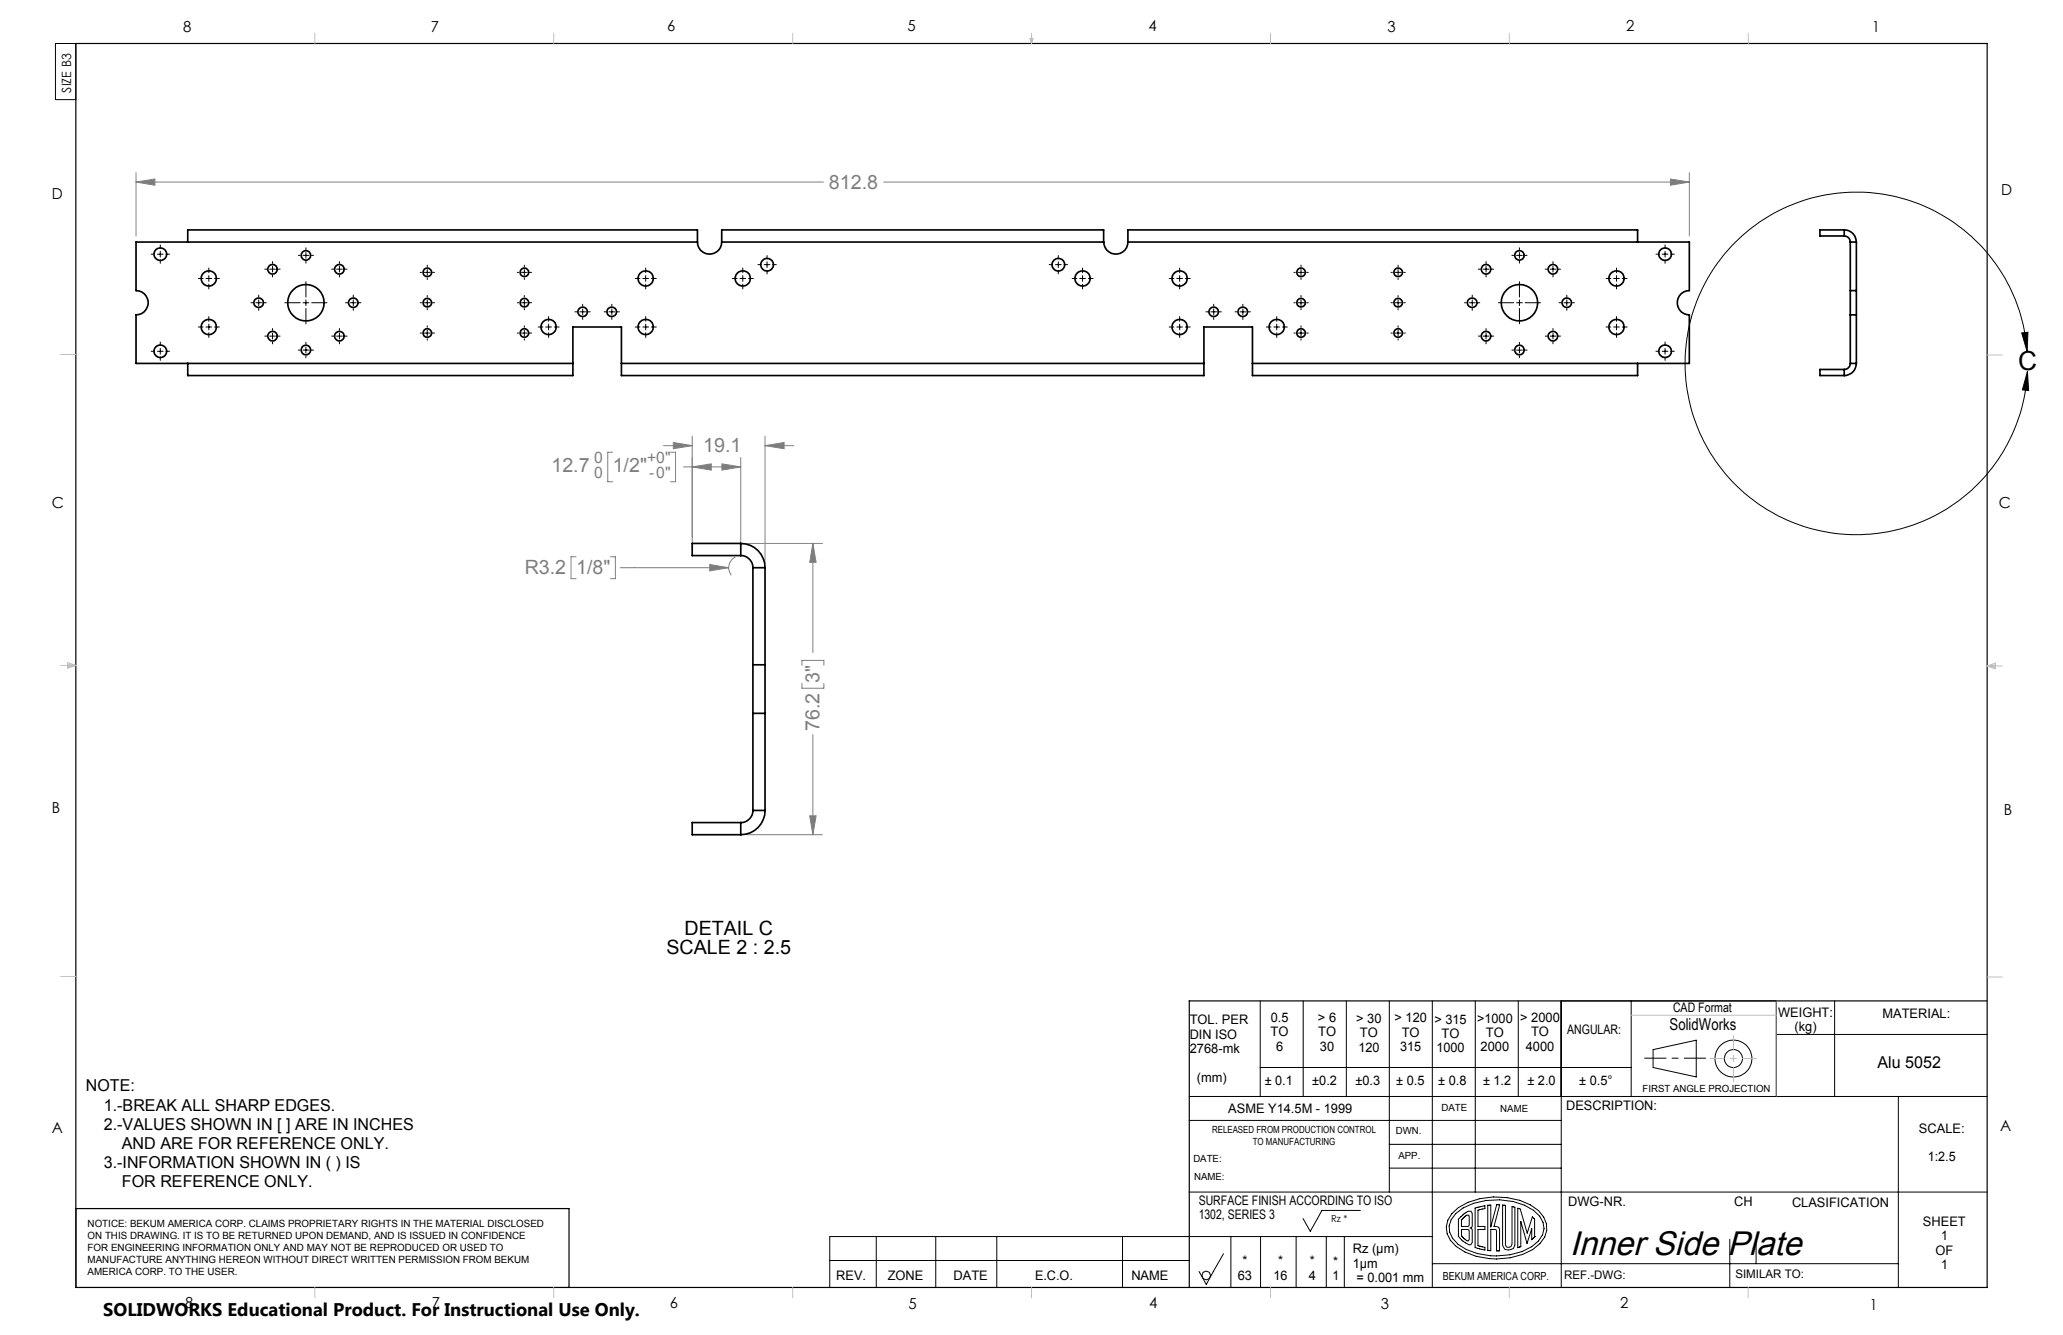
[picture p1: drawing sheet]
<svg xmlns="http://www.w3.org/2000/svg" width="432mm" height="279mm" viewBox="0 0 432 279" stroke-linecap="round" stroke-linejoin="round" font-family="sans-serif">
<g fill="none" stroke="#000" stroke-width=".21">
<path d="M11.6 9.1h4.3v11.7h-4.3zM31.6 53.2h.7M32.9 53.2h1.2M33.5 51.3v.7M33.5 52.6v1.2M33.5 54.4v.7M34.7 53.2h.8M41.5 58.3h1M43.1 58.3h1.2M43.7 56.1v1M43.7 57.7v1.2M43.7 59.5v1"/>
<path d="M44.9 58.3h1M55.4 56.3h.4M56.4 56.3h1.2M57 54.8v.3M57 55.7v1.2M57 57.5v.5M58.2 56.3h.4M62.4 53.4h.4M63.4 53.4h1.2M64 51.9v.3M64 52.8v1.2M64 54.6v.5"/>
<path d="M64 58.9v3.3M65.2 53.4h.4M69.4 56.3h.4M70.4 56.3h1.2M71 54.8v.3M71 55.7v1.2M71 57.5v.5M72.2 56.3h.4M87.9 57h.3M88.8 57h1.2M89.4 55.5v.3M89.4 56.4v1.2"/>
<path d="M89.4 58.2v.3M90.6 57h.3M108.3 57h.2M109.1 57h1.2M109.7 55.5v.3M109.7 56.4v1.2M109.7 58.2v.3M110.9 57h.4M133 58.3h.9M134.5 58.3h1.2M135.1 56.1v1M135.1 57.7v1.2"/>
<path d="M135.1 59.5v1M136.3 58.3h1.1M153.3 58.3h1M154.9 58.3h1.2M155.5 56.1v1M155.5 57.7v1.2M155.5 59.5v1M156.7 58.3h1M158.6 55.4h.7M159.9 55.4h1.2M160.5 53.5v.7M160.5 54.8v1.2"/>
<path d="M160.5 56.6v.7M161.7 55.4h.8M219.6 55.4h.7M220.9 55.4h1.2M221.5 53.5v.7M221.5 54.8v1.2M221.5 56.6v.7M222.7 55.4h.7M224.4 58.3h1M226 58.3h1.2M226.6 56.1v1M226.6 57.7v1.2"/>
<path d="M226.6 59.5v1M227.8 58.3h1M244.7 58.3h1M246.3 58.3h1.2M246.9 56.1v1M246.9 57.7v1.2M246.9 59.5v1M248.1 58.3h1M270.8 57h.3M271.7 57h1.2M272.3 55.5v.3M272.3 56.4v1.2"/>
<path d="M272.3 58.2v.3M273.5 57h.3M291.1 57h.3M292 57h1.2M292.6 55.5v.3M292.6 56.4v1.2M292.6 58.2v.3M293.8 57h.3M309.4 56.3h.4M310.4 56.3h1.2M311 54.8v.3M311 55.7v1.2"/>
<path d="M311 57.5v.5M312.2 56.3h.4M316.4 53.4h.4M317.4 53.4h1.2M318 51.9v.3M318 52.8v1.2M318 54.6v.5M318 58.9v3.3M319.2 53.4h.4M323.4 56.3h.4M324.4 56.3h1.2M325 54.8v.3"/>
<path d="M325 55.7v1.2M325 57.5v.5M326.2 56.3h.4M336.2 58.3h.9M337.7 58.3h1.2M338.3 56.1v1M338.3 57.7v1.2M338.3 59.5v1M339.5 58.3h1.1M346.6 53.2h.7M347.9 53.2h1.2M348.5 51.3v.7"/>
<path d="M348.5 52.6v1.2M348.5 54.4v.7M349.7 53.2h.7M31.6 73.5h.7M32.9 73.5h1.2M33.5 71.6v.7M33.5 72.9v1.2M33.5 74.7v.7M34.7 73.5h.8M41.5 68.4h1M43.1 68.4h1.2M43.7 66.3v.9"/>
<path d="M43.7 67.8v1.2M43.7 69.6v1M44.9 68.4h1M52.5 63.4h.4M53.6 63.4h1.2M54.2 61.8v.4M54.2 62.8v1.2M54.2 64.6v.3M55.4 63.4h.3M55.4 70.3h.4M56.4 70.3h1.2M57 68.8v.3"/>
<path d="M57 69.7v1.2M57 71.5v.5M58.2 70.3h.4M59.6 63.4h3.2M62.4 73.3h.4M63.4 63.4h1.2M63.4 73.3h1.2M64 62.8v1.2M64 64.6v3.2M64 71.6v.5M64 72.7v1.2M64 74.5v.4"/>
<path d="M65.2 63.4h3.2M65.2 73.3h.4M69.4 70.3h.4M70.4 70.3h1.2M71 68.8v.3M71 69.7v1.2M71 71.5v.5M72.2 70.3h.4M72.3 63.4h.4M73.3 63.4h1.2M73.9 61.8v.4M73.9 62.8v1.2"/>
<path d="M73.9 64.6v.3M75.1 63.4h.4M87.9 63.4h.3M87.9 69.7h.3M88.8 63.4h1.2M88.8 69.7h1.2M89.4 61.8v.4M89.4 62.8v1.2M89.4 64.6v.2M89.4 68.2v.3M89.4 69.1v1.2M89.4 70.9v.3"/>
<path d="M90.6 63.4h.3M90.6 69.7h.3M108.3 63.4h.2M108.3 69.7h.2M109.1 63.4h1.2M109.1 69.7h1.2M109.7 61.8v.4M109.7 62.8v1.2M109.7 64.6v.2M109.7 68.2v.3M109.7 69.1v1.2M109.7 70.9v.3"/>
<path d="M110.9 63.4h.4M110.9 69.7h.4M112.6 68.4h1M114.2 68.4h1.2M114.8 66.3v.9M114.8 67.8v1.2M114.8 69.6v1M116 68.4h1.1M120.3 65.3h.5M121.4 65.3h1.2M122 63.7v.4M122 64.7v1.2"/>
<path d="M122 66.5v.4M123.2 65.3h.3M126.4 65.3h.5M127.5 65.3h1.2M128.1 63.7v.4M128.1 64.7v1.2M128.1 66.5v.4M129.3 65.3h.3M133 68.4h.9M134.5 68.4h1.2M135.1 66.3v.9M135.1 67.8v1.2"/>
<path d="M135.1 69.6v1M136.3 68.4h1.1M244.7 68.4h1M246.3 68.4h1.2M246.9 66.3v.9M246.9 67.8v1.2M246.9 69.6v1M248.1 68.4h1M252.4 65.3h.4M253.4 65.3h1.2M254 63.7v.4M254 64.7v1.2"/>
<path d="M254 66.5v.4M255.2 65.3h.4M258.5 65.3h.4M259.5 65.3h1.2M260.1 63.7v.4M260.1 64.7v1.2M260.1 66.5v.4M261.3 65.3h.4M265 68.4h1M266.6 68.4h1.2M267.2 66.3v.9M267.2 67.8v1.2"/>
<path d="M267.2 69.6v1M268.4 68.4h1.1M270.8 63.4h.3M270.8 69.7h.3M271.7 63.4h1.2M271.7 69.7h1.2M272.3 61.8v.4M272.3 62.8v1.2M272.3 64.6v.2M272.3 68.2v.3M272.3 69.1v1.2M272.3 70.9v.3"/>
<path d="M273.5 63.4h.3M273.5 69.7h.3M291.1 63.4h.3M291.1 69.7h.3M292 63.4h1.2M292 69.7h1.2M292.6 61.8v.4M292.6 62.8v1.2M292.6 64.6v.2M292.6 68.2v.3M292.6 69.1v1.2M292.6 70.9v.3"/>
<path d="M293.8 63.4h.3M293.8 69.7h.3M306.5 63.4h.4M307.6 63.4h1.2M308.2 61.8v.4M308.2 62.8v1.2M308.2 64.6v.3M309.4 63.4h.3M309.4 70.3h.4M310.4 70.3h1.2M311 68.8v.3M311 69.7v1.2"/>
<path d="M311 71.5v.5M312.2 70.3h.4M313.6 63.4h3.2M316.4 73.3h.4M317.4 63.4h1.2M317.4 73.3h1.2M318 62.8v1.2M318 64.6v3.2M318 71.6v.5M318 72.7v1.2M318 74.5v.4M319.2 63.4h3.2"/>
<path d="M319.2 73.3h.4M323.4 70.3h.4M324.4 70.3h1.2M325 68.8v.3M325 69.7v1.2M325 71.5v.5M326.2 70.3h.4M326.3 63.4h.4M327.3 63.4h1.2M327.9 61.8v.4M327.9 62.8v1.2M327.9 64.6v.3"/>
<path d="M329.1 63.4h.4M336.2 68.4h.9M337.7 68.4h1.2M338.3 66.3v.9M338.3 67.8v1.2M338.3 69.6v1M339.5 68.4h1.1M346.6 73.5h.7M347.9 73.5h1.2M348.5 71.6v.7M348.5 72.9v1.2M348.5 74.7v.7"/>
<path d="M349.7 73.5h.7M423.2 69.7l1.3-.2-.2 4.1zM424.3 73.6a35.8 35.8 0 0 0-52-29.5 35.8 35.8 0 0 0-7 59.3 35.8 35.8 0 0 0 57.4-16.4 36.1 36.1 0 0 0 1.7-9.2M424.4 77.8l.2 3.9-1.3-.1zM263.8 209.5v20M272.8 209.5v20M281.8 209.5v20M290.8 209.5v40M299.8 209.5v60M308.8 209.5v40M317.8 209.5v20M341.4 209.5v20"/>
<path d="M346 219.7l9-2v7.7l-9-2zM371.8 216.5h44.1M384 209.5v20M248.9 229.5h167M248.9 234.5h77.9M263.8 223.4h77.6M290.8 239.5h36M371.8 229.5v-20h-45v60M397.3 229.5v40M15.9 252.9v16.6h103.2M183.4 258.8v10.7M195.9 258.8v10.7"/>
<path d="M208.6 258.8v10.7M234.9 258.8v10.7M248.9 249.5h167M257.6 258.8v10.7M263.8 258.8v10.7M271.3 258.8v10.7M277.6 258.8v10.7M281.4 258.8v10.7M284.7 253.3h-8l-2.5 4.4-1.5-2.7M290.8 244.5h36M299.8 258.8h-126.1v10.7M303.9 254a12 12 0 0 1 8.7-3.5 13.5 13.5 0 0 1 9.4 2.9 4.6 4.6 0 0 1 .3 6.8 13.1 13.1 0 0 1-10.6 3.2 11.2 11.2 0 0 1-8.1-3.8 4.4 4.4 0 0 1 .3-5.6z"/>
<path d="M304.7 254a12.6 12.6 0 0 1 9.2-2.9 11.3 11.3 0 0 1 8.4 3.4 3.8 3.8 0 0 1-.3 5.2 11.8 11.8 0 0 1-8.8 3.2 13.2 13.2 0 0 1-8-2.5 4 4 0 0 1-.5-6.4zM307 254.3l-1.1 1v1.4h1.3M307.2 257.3h-1.3v1.3l1.2 1.1M307.3 253.5l-.8 .5-1.2 1.2v3.6l.9 1 1.3 .7M307.5 254.6v1.8M307.5 257.6v1.8M308.2 254v2.6M308.2 257.4v2.6M308.8 252.8l2-.5v.6l-1.4 .4v3.4h1.4v.6h-1.4v3.4l1.4 .4v.5l-2-.5zM312.9 257.3h-.9v4.5l-.6-.1M313.2 256.7h-.5l1.2-4.5-.6-.1-1.3 4.7v-4.6h-.6v9.5M313.9 257.3v4.5h-.7v-4.2"/>
<path d="M321.2 258.8h.1M321.2 258.8v-3.7l-.5-.5-1 3.5-1.5-5.1-.5-.1v8.2l.6-.2M321.2 258.8l-.6 .7v-2.4l-1 3.1-1.3-4.6v5.3M362.1 259.4v10.1M367.6 259.5v5M173.7 263.8h75.2M256.1 262.4l-3.6 6.4-1.5-2.7M299.8 264.5h97.5M311.4 261.7h.1M315.1 260.5v-8.2l-.6-.1v8.4M316 261l-.4 .1M316.2 261.5l-.5 .1"/>
<path d="M316.5 260.4v-7.9l.6 .2v7.9M318.3 260.9h.1"/>
<circle cx="362.8" cy="221.6" r="3.9"/>
<circle cx="362.8" cy="221.5" r="1.89"/>
<circle cx="252.5" cy="266.9" r=".91"/>
</g>
<g fill="none" stroke="#0a0605" stroke-width=".21">
<path d="M307 254.3h.4l.1 .3M307.2 257.3l.3 .3M307.3 253.5h.6l.3 .5M307.5 256.4l-.3 .3M307.5 259.4l-.1 .3-.4-.1M308.2 256.6l-.4 .4 .4 .4M312.9 257.3l.3 .3M313.2 256.7l.5 .2 .2 .4M308.2 260l-.3 .5h-.4M314.5 260.6l.5 .9 .7 .1M315.1 260.5l.2 .4 .3 .2M316.5 260.3l-.2 .5-.3 .2"/>
<path d="M317.1 260.5l-.3 .8-.6 .2"/>
</g>
<g fill="none" stroke="#808080" stroke-width=".21">
<path d="M28.5 38.1l3.9-.6v1.3zM28.5 36.1v13.3M28.5 38.1h143.8M185 38.1h168.6M349.6 37.5l4 .6-4 .7zM353.6 36.1v13.3M128.2 94.7h-1v6.1h1M138.9 93.3h6M140.3 94.7h1.1v6.1h-1.1M140.9 92.6l4 .7-4 .6zM143.1 97.7h11.9M144.9 91.3v23.7"/>
<path d="M144.9 97.7l4-.6v1.3zM151.1 97.1l3.9 .6-3.9 .7zM155 95.7v19.3M160.1 93.3l4-.7v1.3zM160.1 91.3v26.2M160.1 93.3h6.1M120.6 116.5h-1.1v4.6h1.1M127.8 116.5h1v4.6h-1M129.8 118.8h22.7M148.6 118.1l3.9 .7-3.9 .7zM153.9 116.6a2.54 2.54 0 0 0-.8 3.8M156.3 113.7h15.9"/>
<path d="M170.1 113.7l.7 4h-1.3zM170.1 113.7v22.9M167.9 139.2v-1h4.5v1M167.9 143v1h4.5v-1M170.1 153.7v21M156.3 174.7h15.9M169.5 170.7h1.3l-.7 4zM371.8 209.5v20"/>
</g>
<path d="M344.2 221.5h12.8" fill="none" stroke="#000" stroke-width=".21" stroke-dasharray="6.3 1.3 1.3 1.3" stroke-dashoffset="1.9"/>
<path d="M15.9 9.1h400v260.4h-400zM415.9 209.5h-167v60M15.9 252.9h103.2v16.6" fill="none" stroke="#000" stroke-width=".25"/>
<path d="M362.8 216.7v9.6M367.7 221.5h-9.8" fill="none" stroke="#c0c0c0" stroke-width=".21" stroke-dasharray="6.3 1.3 1.3 1.3" stroke-dashoffset="3.4"/>
<g fill="none" stroke="#c0c0c0" stroke-width=".21">
<path d="M65.9 6.9v2.2M115.9 6.9v2.2M165.9 6.9v2.2M215.6 8h.6l-.3 1.1zM215.7 8l.2 1.1M215.9 6.9v2.2M216 8l-.1 1.1M265.9 6.9v2.2M315.9 6.9v2.2M365.9 6.9v2.2M12.7 74.2h3.2M415.9 74.3h3.2"/>
<path d="M12.7 139.3h3.2M14.2 139.1l1.7 .2M14.2 138.7l1.7 .6-1.7 .5zM15.9 139.3l-1.7 .3M415.9 139.4h3.2M415.9 139.4l1.8-.6v1.2zM415.9 139.4l1.8 .3M417.7 139.2l-1.8 .2M12.7 204.4h3.2M341.4 212.5h30.4M415.9 204.5h3.2M65.9 269.5v2.1"/>
<path d="M115.9 269.5v2.1M165.9 269.5v2.1M215.9 269.5v2.1M265.9 269.5v2.1M315.9 269.5v2.1M365.9 269.5v2.1"/>
</g>
<path d="M423.2 69.7l1.3-.2-.2 4.1zM424.4 77.8l.2 3.9-1.3-.1z" fill="#000"/>
<g fill="#808080">
<path d="M160.1 93.3l4-.7v1.3zM140.9 92.6l4 .7-4 .6z"/>
<path d="M28.5 38.1l3.9-.6v1.3zM349.6 37.5l4 .6-4 .7zM148.6 118.1v1.4l3.9-.7z"/>
<path d="M170.1 113.7l.7 4h-1.3zM169.5 170.7h1.3l-.7 4z"/>
<path d="M144.9 97.7l4-.6v1.3zM151.1 97.1l3.9 .6-3.9 .7z"/>
</g>
<g fill="none" stroke="#000" stroke-width=".35">
<path d="M39.3 50.7v-2.6h106.7v2.6M146 50.7h-117.5v10.1a2.54 2.54 0 0 1 2.5 2.6 2.54 2.54 0 0 1-2.5 2.5v10.2h91.4M146 50.7a2.54 2.54 0 0 0 2.5 2.5 2.54 2.54 0 0 0 2.6-2.5M151.1 50.7v-2.6h79.9v2.6M151.1 50.7h79.9M231 50.7a2.54 2.54 0 0 0 2.5 2.5 2.54 2.54 0 0 0 2.6-2.5M236.1 50.7h117.5v10.1a2.54 2.54 0 0 0-2.5 2.6 2.54 2.54 0 0 0 2.5 2.5v10.2h-91.5M236.1 50.7v-2.6h106.7v2.6M386 48.1a2.53 2.53 0 0 1 2.5 2.6M386 49.4a1.26 1.26 0 0 1 1.3 1.3M386 48.1h-5.1v1.3h5.1M386 48.1v1.3"/>
<path d="M387.3 50.7h1.2M387.3 50.7v10.1M388.5 50.7v10.1M39.3 76.1v2.5h80.6v-2.5M119.9 76.1v-7.7h10.2v7.7M130.1 76.1v2.5h121.9v-2.5M130.1 76.1h121.9M252 76.1v-7.7h10.1v7.7M262.1 76.1v2.5h80.7v-2.5M386 77.3h-5.1v1.3h5.1M386 77.3v1.3M387.3 60.8v5.1"/>
<path d="M387.3 76.1a1.33 1.33 0 0 1-1.3 1.2M387.3 76.1h1.2M387.3 65.9h1.2M387.3 60.8h1.2M387.3 65.9v10.2M388.5 60.8v5.1M388.5 76.1a2.53 2.53 0 0 1-2.5 2.5M388.5 65.9v10.2M155 113.7a5.1 5.1 0 0 1 5.1 5.1M155 116.3a2.53 2.53 0 0 1 2.6 2.5M155 113.7v2.6M155 113.7h-10.1v2.6h10.1"/>
<path d="M157.6 118.8v20.3M157.6 118.8h2.5M160.1 118.8v20.3M157.6 139.1v10.2M157.6 139.1h2.5M160.1 139.1v10.2M157.6 149.3h2.5M157.6 149.3v20.3M160.1 149.3v20.3M155 172.2v2.5M155 172.2h-10.1v2.5h10.1M157.6 169.6a2.53 2.53 0 0 1-2.6 2.6"/>
<path d="M157.6 169.6h2.5M160.1 169.6a5.1 5.1 0 0 1-5.1 5.1"/>
<circle cx="33.6" cy="53.2" r="1.32"/>
<circle cx="43.7" cy="58.3" r="1.59"/>
<circle cx="57" cy="56.4" r="1"/>
<circle cx="64" cy="53.4" r=".99"/>
<circle cx="71" cy="56.4" r="1"/>
<circle cx="89.4" cy="57" r=".91"/>
<circle cx="109.8" cy="57" r=".91"/>
<circle cx="135.1" cy="58.3" r="1.59"/>
<circle cx="155.5" cy="58.3" r="1.59"/>
<circle cx="160.6" cy="55.4" r="1.33"/>
<circle cx="221.5" cy="55.4" r="1.33"/>
<circle cx="226.6" cy="58.3" r="1.59"/>
<circle cx="246.9" cy="58.3" r="1.59"/>
<circle cx="272.3" cy="57" r=".91"/>
<circle cx="292.6" cy="57" r=".91"/>
<circle cx="311" cy="56.4" r="1"/>
<circle cx="318" cy="53.4" r=".99"/>
<circle cx="325" cy="56.4" r="1"/>
<circle cx="338.3" cy="58.3" r="1.59"/>
<circle cx="348.5" cy="53.2" r="1.32"/>
<circle cx="33.6" cy="73.5" r="1.32"/>
<circle cx="43.7" cy="68.4" r="1.59"/>
<circle cx="54.1" cy="63.4" r="1"/>
<circle cx="57" cy="70.3" r=".99"/>
<circle cx="64" cy="73.3" r="1"/>
<circle cx="64" cy="63.4" r="3.8"/>
<circle cx="71" cy="70.3" r=".99"/>
<circle cx="73.9" cy="63.4" r=".99"/>
<circle cx="89.4" cy="63.3" r=".91"/>
<circle cx="89.4" cy="69.7" r=".91"/>
<circle cx="109.8" cy="69.7" r=".91"/>
<circle cx="109.8" cy="63.3" r=".91"/>
<circle cx="114.8" cy="68.4" r="1.59"/>
<circle cx="121.9" cy="65.3" r=".99"/>
<circle cx="128" cy="65.3" r="1"/>
<circle cx="135.1" cy="68.4" r="1.59"/>
<circle cx="246.9" cy="68.4" r="1.59"/>
<circle cx="254" cy="65.3" r=".99"/>
<circle cx="260.1" cy="65.3" r="1"/>
<circle cx="267.2" cy="68.4" r="1.59"/>
<circle cx="272.3" cy="69.7" r=".91"/>
<circle cx="272.3" cy="63.3" r=".91"/>
<circle cx="292.6" cy="69.7" r=".91"/>
<circle cx="292.6" cy="63.3" r=".91"/>
<circle cx="308.1" cy="63.4" r="1"/>
<circle cx="311" cy="70.3" r=".99"/>
<circle cx="318" cy="73.3" r="1"/>
<circle cx="318" cy="63.4" r="3.8"/>
<circle cx="325" cy="70.3" r=".99"/>
<circle cx="327.9" cy="63.4" r=".99"/>
<circle cx="338.3" cy="68.4" r="1.59"/>
<circle cx="348.5" cy="73.5" r="1.32"/>
</g>
<text font-size="7.1" x="328.5" y="262.6">Inner Side Plate</text>
<text font-size="5.5" x="422.4" y="77.5">C</text>
<g font-size="4.1" fill="#808080">
<text x="173.5" y="39.5">812.8</text>
<text x="147.2" y="94.6">19.1</text>
<text x="115.4" y="98.7">12.7</text>
<text x="128.2" y="98.7">1/2&quot;</text>
<text x="109.8" y="120.2">R3.2</text>
<text x="120.6" y="120.2">1/8&quot;</text>
<text x="171.5" y="143" transform="rotate(-90 171.5 143)">3&quot;</text>
<text x="171.5" y="153.1" transform="rotate(-90 171.5 153.1)">76.2</text>
</g>
<g font-size="4.1">
<text x="143.3" y="195.7">DETAIL C</text>
<text x="139.5" y="199.7">SCALE 2 : 2.5</text>
</g>
<text font-size="3.8" x="21.6" y="275.5">SOLIDWORKS Educational Product. For Instructional Use Only.</text>
<g font-size="3.4">
<text x="349.5" y="215.6">SolidWorks</text>
<text x="393" y="223.4">Alu 5052</text>
<text x="18" y="228.4">NOTE:</text>
<text x="21.7" y="232.4">1.-BREAK ALL SHARP EDGES.</text>
<text x="21.7" y="236.4">2.-VALUES SHOWN IN [ ] ARE IN INCHES</text>
<text x="21.7" y="244.4">3.-INFORMATION SHOWN IN ( ) IS</text>
<text x="25.5" y="240.4">AND ARE FOR REFERENCE ONLY.</text>
<text x="25.5" y="248.4">FOR REFERENCE ONLY.</text>
</g>
<g font-size="3.3" fill="#808080">
<text x="124.3" y="97">0</text>
<text x="124.3" y="100.1">0</text>
<text x="135.4" y="97">+0&quot;</text>
<text x="135.9" y="100.1">-0&quot;</text>
</g>
<g font-size="3.2">
<text x="38.3" y="6.7">8</text>
<text x="90.2" y="6.7">7</text>
<text x="139.7" y="6.5">6</text>
<text x="190" y="6.5">5</text>
<text x="240.4" y="6.5">4</text>
<text x="290.4" y="6.7">3</text>
<text x="340.4" y="6.5">2</text>
<text x="391.9" y="6.7">1</text>
<text x="10.9" y="41.6">D</text>
<text x="418.9" y="40.7">D</text>
<text x="10.9" y="106.3">C</text>
<text x="418.4" y="106.4">C</text>
<text x="10.8" y="170.2">B</text>
<text x="419.4" y="170.6">B</text>
<text x="10.8" y="237.2">A</text>
<text x="418.6" y="236.8">A</text>
<text x="38.8" y="273.8">8</text>
<text x="90.4" y="273.8">7</text>
<text x="140.2" y="273.8">6</text>
<text x="190.1" y="273.9">5</text>
<text x="240.5" y="273.8">4</text>
<text x="289" y="273.9">3</text>
<text x="339.1" y="273.8">2</text>
<text x="391.4" y="274.1">1</text>
</g>
<g font-size="2.7">
<text x="14.9" y="19.4" transform="rotate(-90 14.9 19.4)">SIZE B3</text>
<text x="249" y="214.4">TOL. PER</text>
<text x="266" y="213.9">0.5</text>
<text x="275.9" y="213.9">&gt; 6</text>
<text x="283.9" y="214.1">&gt; 30</text>
<text x="291.9" y="214">&gt; 120</text>
<text x="300.2" y="214.3">&gt; 315</text>
<text x="309.2" y="214">&gt;1000</text>
<text x="318.2" y="213.9">&gt; 2000</text>
<text x="350.2" y="211.9">CAD Format</text>
<text x="372.2" y="212.8">WEIGHT:</text>
<text x="375.6" y="215.8">(kg)</text>
<text x="394" y="213.1">MATERIAL:</text>
<text x="249" y="217.4">DIN ISO</text>
<text x="249" y="220.4">2768-mk</text>
<text x="265.9" y="216.9">TO</text>
<text x="267.1" y="219.9">6</text>
<text x="275.9" y="216.9">TO</text>
<text x="276.3" y="219.9">30</text>
<text x="284.3" y="220.1">120</text>
<text x="284.6" y="217.1">TO</text>
<text x="293.1" y="220">315</text>
<text x="293.4" y="217">TO</text>
<text x="300.7" y="220.3">1000</text>
<text x="301.7" y="217.3">TO</text>
<text x="309.9" y="220">2000</text>
<text x="311" y="217">TO</text>
<text x="319.3" y="219.9">4000</text>
<text x="320.5" y="216.9">TO</text>
<text x="328" y="216.4">ANGULAR:</text>
<text x="250.5" y="226.4">(mm)</text>
<text x="264.7" y="227">± 0.1</text>
<text x="274.7" y="227.1">±0.2</text>
<text x="283.7" y="227">±0.3</text>
<text x="292.2" y="227.1">± 0.5</text>
<text x="301" y="227.1">± 0.8</text>
<text x="310.4" y="227">± 1.2</text>
<text x="319.7" y="227">± 2.0</text>
<text x="330.6" y="227">± 0.5°</text>
<text x="257.1" y="233">ASME Y14.5M - 1999</text>
<text x="327.8" y="232.4">DESCRIPTION:</text>
<text x="401.6" y="237">SCALE:</text>
<text x="403.5" y="243">1:2.5</text>
<text x="250.9" y="252.1">SURFACE FINISH ACCORDING TO ISO</text>
<text x="250.9" y="255.1">1302, SERIES 3</text>
<text x="328.2" y="252.4">DWG-NR.</text>
<text x="363" y="252.5">CH</text>
<text x="375.1" y="252.6">CLASIFICATION</text>
<text x="402.5" y="256.6">SHEET</text>
<text x="283.1" y="262.3">Rz (µm)</text>
<text x="405.1" y="262.6">OF</text>
<text x="406.3" y="259.6">1</text>
<text x="175" y="267.9">REV.</text>
<text x="185.8" y="267.9">ZONE</text>
<text x="199.6" y="267.9">DATE</text>
<text x="216.6" y="267.9">E.C.O.</text>
<text x="236.8" y="267.9">NAME</text>
<text x="259.1" y="267.8">63</text>
<text x="260.1" y="264.8">*</text>
<text x="266.6" y="267.9">16</text>
<text x="267.5" y="264.9">*</text>
<text x="273.9" y="267.8">4</text>
<text x="274.2" y="264.8">*</text>
<text x="278.9" y="267.9">1</text>
<text x="279.1" y="264.9">*</text>
<text x="283.1" y="265.3">1µm</text>
<text x="283.9" y="268.3">= 0.001 mm</text>
<text x="406.3" y="265.6">1</text>
</g>
<g font-size="2.5">
<text x="327.4" y="267.7">REF.-DWG:</text>
<text x="363.2" y="267.5">SIMILAR TO:</text>
</g>
<text font-size="2.3" x="302" y="267.9">BEKUM AMERICA CORP.</text>
<g font-size="2.1">
<text x="301.7" y="232.6">DATE</text>
<text x="314" y="232.7">NAME</text>
<text x="343.8" y="228.6">FIRST ANGLE PROJECTION</text>
<text x="253.7" y="237.1">RELEASED FROM PRODUCTION CONTROL</text>
<text x="262.2" y="239.6">TO MANUFACTURING</text>
<text x="292.2" y="237.4">DWN.</text>
<text x="249.8" y="243.1">DATE:</text>
<text x="292.7" y="242.5">APP.</text>
<text x="249.9" y="246.9">NAME:</text>
<text x="18.3" y="256.8">NOTICE: BEKUM AMERICA CORP. CLAIMS PROPRIETARY RIGHTS IN THE MATERIAL DISCLOSED</text>
<text x="18.3" y="259.4">ON THIS DRAWING. IT IS TO BE RETURNED UPON DEMAND, AND IS ISSUED IN CONFIDENCE</text>
<text x="18.3" y="261.9">FOR ENGINEERING INFORMATION ONLY AND MAY NOT BE REPRODUCED OR USED TO</text>
<text x="18.3" y="264.4">MANUFACTURE ANYTHING HEREON WITHOUT DIRECT WRITTEN PERMISSION FROM BEKUM</text>
<text x="18.3" y="266.9">AMERICA CORP. TO THE USER.</text>
</g>
<text font-size="2" x="278.6" y="255.8">Rz *</text>
</svg>
